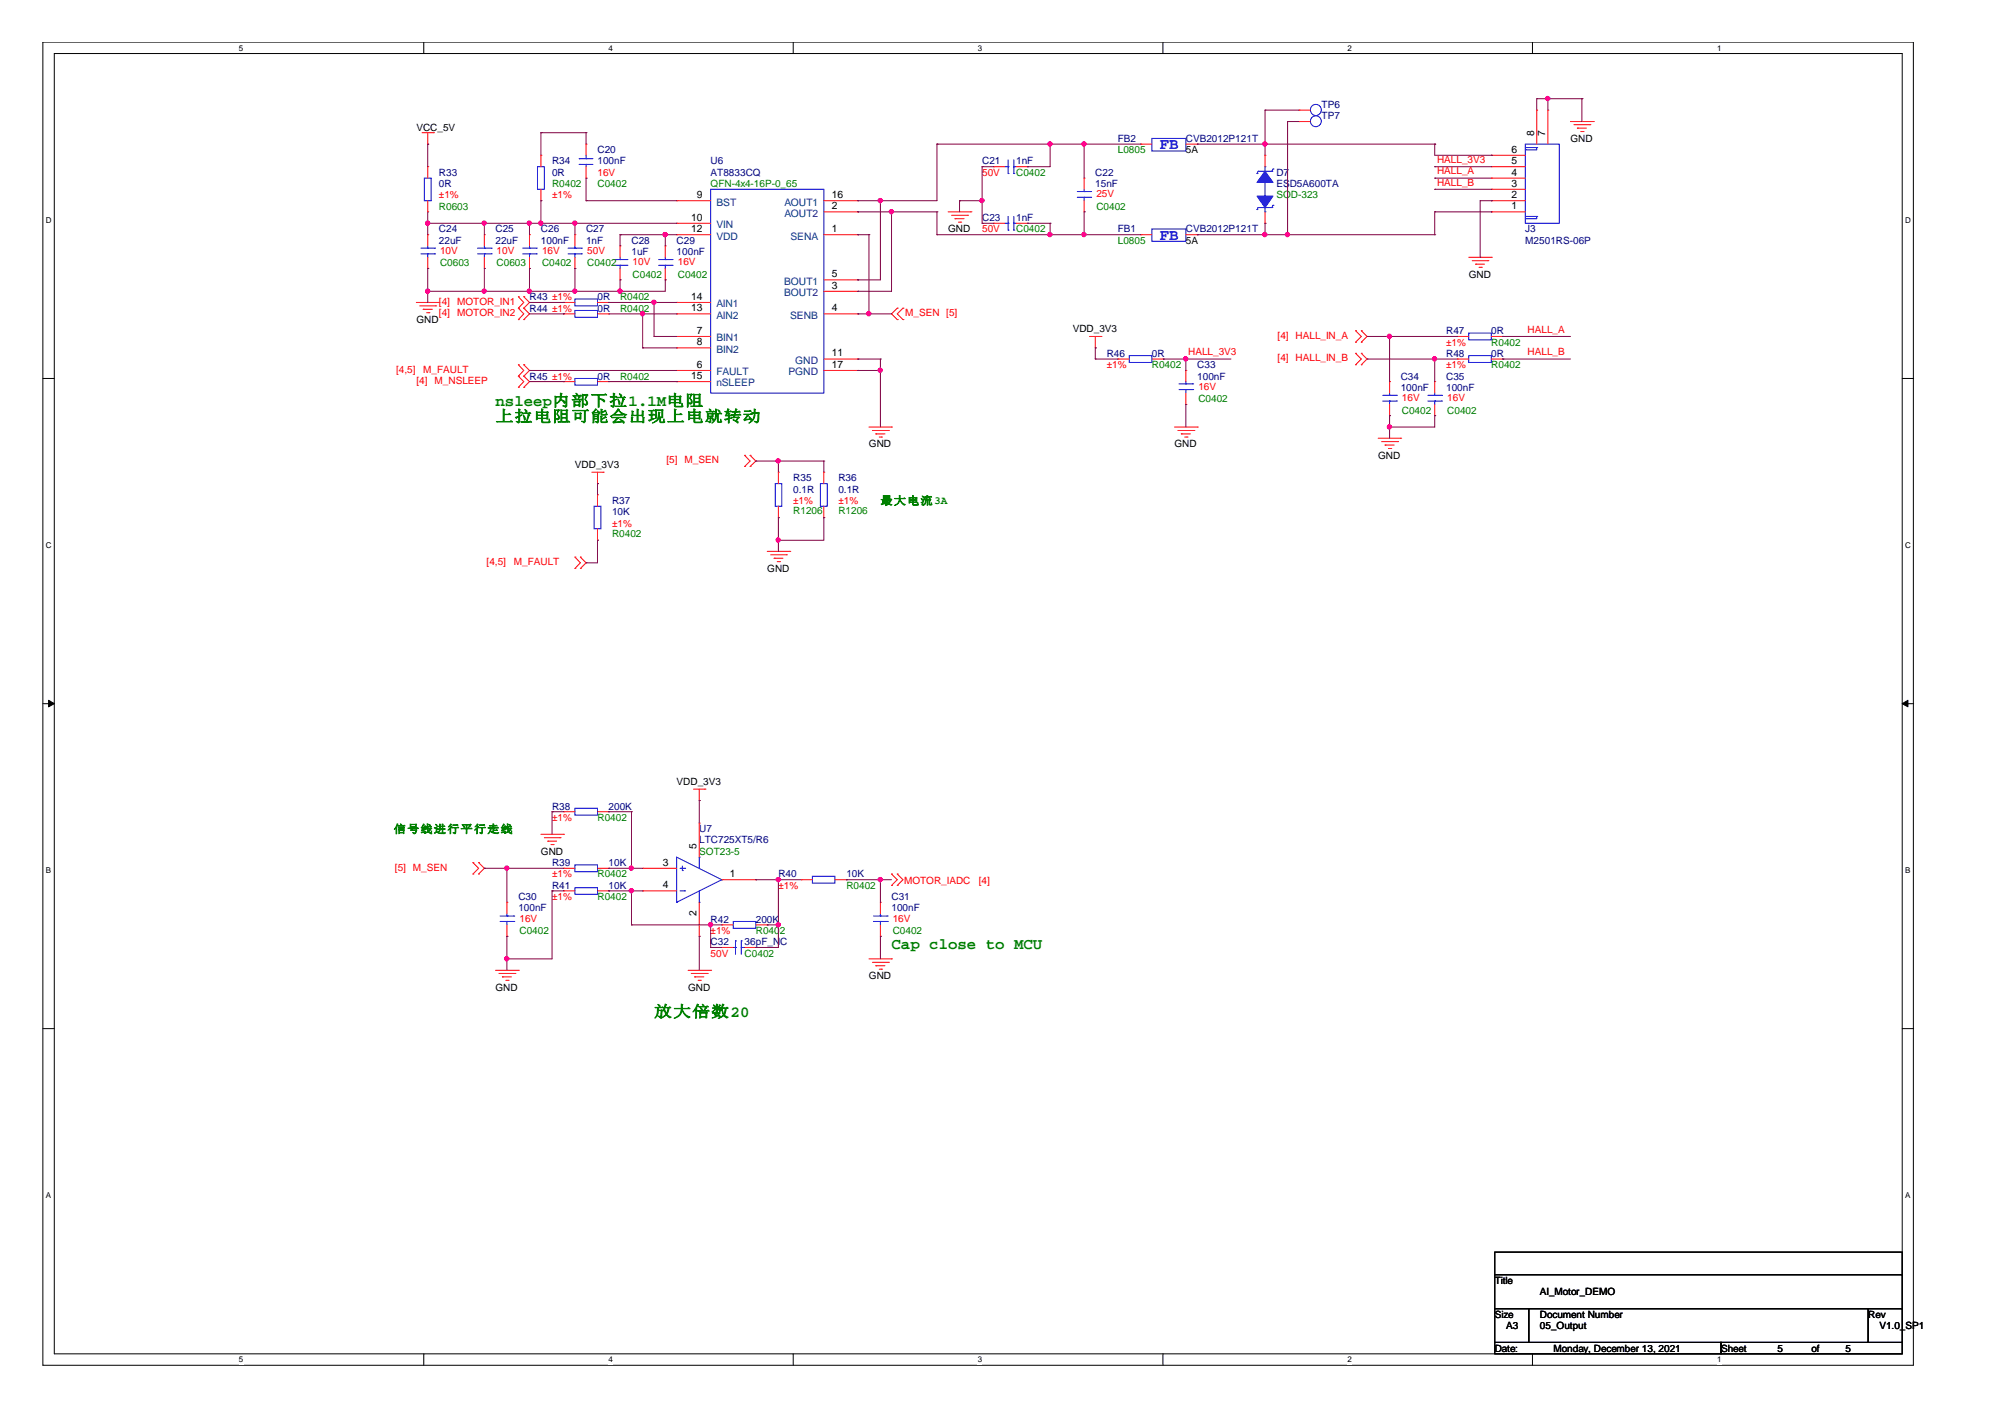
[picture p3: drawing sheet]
<svg xmlns="http://www.w3.org/2000/svg" width="297mm" height="210mm" viewBox="0 0 297 210" stroke-linecap="round" stroke-linejoin="round" font-family="sans-serif">
<path d="M6.3 6.2h277.2v196h-277.2zM8 7.9h273.8v192.6h-273.8z" fill="none" stroke="#000" stroke-width=".15"/>
<g fill="#fff">
<path d="M35.4 6.4h.6v1.4h-.6z"/>
<path d="M35.4 200.7h.6v1.4h-.6z"/>
</g>
<path d="M62.8 6.2v1.7M62.8 200.5v1.7" fill="none" stroke="#000" stroke-width=".15"/>
<g fill="#fff">
<path d="M90.1 6.4h.7v1.4h-.7z"/>
<path d="M90.1 200.7h.7v1.4h-.7z"/>
</g>
<path d="M117.5 6.2v1.7M117.5 200.5v1.7" fill="none" stroke="#000" stroke-width=".15"/>
<g fill="#fff">
<path d="M144.9 6.4h.6v1.4h-.6z"/>
<path d="M144.9 200.7h.6v1.4h-.6z"/>
</g>
<path d="M172.3 6.2v1.7M172.3 200.5v1.7" fill="none" stroke="#000" stroke-width=".15"/>
<g fill="#fff">
<path d="M199.6 6.4h.7v1.4h-.7z"/>
<path d="M199.6 200.7h.7v1.4h-.7z"/>
</g>
<path d="M227 6.2v1.7M227 200.5v1.7" fill="none" stroke="#000" stroke-width=".15"/>
<g fill="#fff">
<path d="M254.4 6.4h.6v1.4h-.6z"/>
<path d="M254.4 200.7h.6v1.4h-.6z"/>
<path d="M6.8 32h.8v1.3h-.8z"/>
<path d="M282.2 32h.9v1.3h-.9z"/>
<path d="M6.8 80.1h.8v1.4h-.8z"/>
<path d="M282.2 80.1h.9v1.4h-.9z"/>
</g>
<path d="M6.3 56.1h1.7M281.8 56.1h1.7" fill="none" stroke="#000" stroke-width=".15"/>
<g fill="#fff">
<path d="M6.8 128.3h.7v1.3h-.7z"/>
<path d="M282.2 128.3h.8v1.3h-.8z"/>
</g>
<path d="M6.3 104.2h1.7M281.8 104.2h1.7" fill="none" stroke="#000" stroke-width=".15"/>
<path d="M7.2 103.7l.8 .5-.8 .5zM281.8 104.2l.9-.5v1z" fill="#000" stroke="#000" stroke-width=".15"/>
<g fill="#fff">
<path d="M6.8 176.4h.7v1.4h-.7z"/>
<path d="M282.2 176.4h.8v1.4h-.8z"/>
</g>
<path d="M6.3 152.4h1.7M281.8 152.4h1.7M221.4 185.5h60.4v3.3h-60.4zM221.4 188.8h60.4v5.1h-60.4zM221.4 193.9h5.1v5h-5.1zM221.4 198.9h33.6v1.6h-33.6zM226.5 193.9h50.3v5h-50.3zM255 198.9h26.8v1.6h-26.8zM276.8 193.9h5v5h-5z" fill="none" stroke="#000" stroke-width=".15"/>
<g fill="none" stroke="#f00" stroke-width=".15">
<path d="M62.5 19.7h1.7M63.4 19.7v1.7M64.2 19.7h.1M192.4 16.3h.1M192.4 18h.1M192.4 18h1.7M192.4 16.3h1.7M227.7 16.3h.1M227.7 16.3v5.1M229.3 16.3h.1M229.3 16.3v5.1M232.7 18h3.4"/>
<path d="M233.2 18.5h2.3M233.7 19h.1M233.7 19h1.3M234.2 19.5h.3M234.5 19.5h.1M235.5 18.5h.1M236.1 18h.1M63.4 21.4h.1M63.4 34.8h.1M63.4 39.8h.1M63.4 31.4h.1M63.4 24.7h.1"/>
<path d="M63.4 24.7v1.7M63.4 29.7v1.7M63.4 34.8v1.6M63.4 38.1v1.7M71.8 34.8h.1M71.8 39.8h.1M71.8 34.8v1.6M71.8 38.1v1.7M78.4 34.8h.1M78.4 39.8h.1M78.4 34.8v1.6M78.4 38.1v1.7"/>
<path d="M80.1 23h.1M80.1 29.7h.1M80.1 23v1.7M80.1 28v1.7M85.2 34.8h.1M85.2 39.8h.1M85.2 34.8v1.6M85.2 38.1v1.7M86.8 26.4h.1M86.8 21.4h.1M86.8 21.4v1.6M86.8 24.7v1.7"/>
<path d="M91.9 36.4h.1M91.9 36.4v1.7M91.9 39.8v1.7M98.6 36.4h.1M98.6 36.4v1.7M98.6 39.8v1.7M100.2 29.7h.1M100.2 33.1h.1M100.2 34.8h.1M100.2 34.8h5.1M100.2 29.7h5.1M100.2 33.1h5.1"/>
<path d="M122 31.4h5.1M122 34.8h5.1M122 29.7h5.1M127.1 34.8h.1M127.1 31.4h.1M127.1 29.7h.1M140.5 31.4h3.3M141 31.9h2.3M141.5 32.4h.1M141.5 32.4h1.3M142 32.9h.3M142.3 32.9h.1"/>
<path d="M143.3 31.9h.1M143.8 31.4h.1M147.2 33.1h.1M147.2 24.7h.1M147.2 33.1h1.6M147.2 24.7h1.6M150.5 33.1h1.7M150.5 24.7h1.7M152.2 33.1h.1M152.2 24.7h.1M160.6 26.4h.1M160.6 31.4h.1"/>
<path d="M160.6 26.4v1.6M160.6 29.7v1.7M169 21.4h.1M169 34.8h.1M169 34.8h1.6M169 21.4h1.6M175.7 34.8h1.7M175.7 21.4h1.7M177.4 21.4h.1M177.4 34.8h.1M187.4 23h.1M187.4 33.1h.1"/>
<path d="M187.4 23v1.7M187.4 31.4v1.7M217.6 38.1h3.3M218.1 38.6h2.3M218.6 39.1h.1M218.6 39.1h1.3M219.1 39.6h.4M219.5 39.6h.1M220.4 38.6h.1M220.9 38.1h.1M220.9 31.4h.1M220.9 29.7h.1"/>
<path d="M220.9 28h.1M220.9 26.4h.1M220.9 24.7h.1M220.9 23h.1M220.9 31.4h5.1M220.9 29.7h5.1M220.9 28h5.1M220.9 26.4h5.1M220.9 24.7h5.1M220.9 23h5.1M61.7 44.8h3.3M62.2 45.3h2.4"/>
<path d="M62.7 45.8h.1M62.7 45.8h1.4M63.2 46.3h.3M63.5 46.3h.1M64.6 45.3h.1M65 44.8h.1M76.8 44h.1M76.8 45.6h.1M76.8 47.3h.1M76.8 54h.1M76.8 55.7h.1M76.8 57.4h.1"/>
<path d="M76.8 44l.8 .8-.8 .8M76.8 45.6l.8 .9-.8 .8M76.8 54l.8 .9-.8 .8M76.8 55.7l.8 .8-.8 .9M77.6 45.6h.1M77.6 44h.1M77.6 47.3h.1M77.6 55.7h.1M77.6 54h.1M77.6 57.4h.1M77.6 44l.8 .8-.8 .8M77.6 45.6l.8 .9-.8 .8"/>
<path d="M77.6 54l.8 .9-.8 .8M77.6 55.7l.8 .8-.8 .9M83.5 56.5h.1M83.5 46.5h.1M83.5 44.8h.1M83.5 44.8h1.7M83.5 56.5h1.7M83.5 46.5h1.7M88.5 44.8h1.7M88.5 56.5h1.7M88.5 46.5h1.7M90.2 56.5h.1"/>
<path d="M90.2 46.5h.1M90.2 44.8h.1M91.9 41.5h.1M98.6 41.5h.1M100.2 54.9h.1M100.2 49.8h.1M100.2 51.5h.1M100.2 46.5h.1M100.2 44.8h.1M100.2 56.5h.1M100.2 44.8h5.1M100.2 49.8h5.1"/>
<path d="M100.2 56.5h5.1M100.2 46.5h5.1M100.2 54.9h5.1M100.2 51.5h5.1M122 43.2h5.1M122 46.5h5.1M122 41.5h5.1M122 54.9h5.1M122 53.2h5.1M127.1 43.2h.1M127.1 46.5h.1M127.1 41.5h.1"/>
<path d="M127.1 53.2h.1M127.1 54.9h.1M132.9 47.3h.1M132.9 45.6h.1M132.9 45.6l-.8 .9 .8 .8M133.8 45.6h.1M133.8 47.3h.1M133.8 45.6l-.9 .9 .9 .8M161.4 49.8h1.7M162.3 51.5h.1M162.3 49.8v1.7M163.1 49.8h.1"/>
<path d="M165.6 53.2h.1M165.6 53.2h1.7M170.6 53.2h1.7M172.3 53.2h.1M175.7 54.9h.1M175.7 59.9h.1M175.7 54.9v1.6M175.7 58.2v1.7M200.8 49h.1M200.8 50.7h.1M200.8 52.3h.1M200.8 54h.1"/>
<path d="M200.8 49l.9 .8-.9 .9M200.8 52.3l.9 .9-.9 .8M201.7 50.7h.1M201.7 49h.1M201.7 54h.1M201.7 52.3h.1M201.7 49l.8 .8-.8 .9M201.7 52.3l.8 .9-.8 .8M205.9 56.5h.1M205.9 56.5v1.7M205.9 59.9v1.7M212.6 56.5h.1"/>
<path d="M212.6 56.5v1.7M212.6 59.9v1.7M215.9 49.8h.1M215.9 53.2h.1M215.9 49.8h1.7M215.9 53.2h1.7M220.9 49.8h1.7M220.9 53.2h1.7M222.6 49.8h.1M222.6 53.2h.1M87.7 69.9h1.7M88.5 71.6h.1"/>
<path d="M88.5 73.3h.1M88.5 69.9v1.7M88.5 73.3v1.7M88.5 78.3v1.7M89.4 69.9h.1M110.3 67.5h.1M110.3 69.1h.1M110.3 67.5l.8 .8-.8 .8M111.1 69.1h.1M111.1 67.5h.1M111.1 67.5l.9 .8-.9 .8M115.3 76.7h.1"/>
<path d="M115.3 69.9h.1M115.3 69.9v1.7M115.3 75v1.7M122 76.7h.1M122 69.9h.1M122 69.9v1.7M122 75v1.7M128.7 63.3h3.4M129.2 63.8h2.4M129.8 64.3h.1M129.8 64.3h1.3M130.3 64.7h.3"/>
<path d="M130.6 64.7h.1M131.6 63.8h.1M132.1 63.3h.1M174 63.3h3.4M174.5 63.8h2.4M175 64.3h.1M175 64.3h1.4M175.5 64.7h.4M175.9 64.7h.1M176.9 63.8h.1M177.4 63.3h.1M204.2 64.9h3.3"/>
<path d="M204.7 65.4h2.4M205.2 65.9h.1M205.2 65.9h1.3M205.7 66.4h.3M205.9 61.6h.1M206 66.4h.1M207.1 65.4h.1M207.5 64.9h.1M212.6 61.6h.1M85.2 82.5h.1M85.2 84.2h.1M85.2 82.5l.8 .9-.8 .8"/>
<path d="M86 84.2h.1M86 82.5h.1M86 82.5l.8 .9-.8 .8M88.5 80h.1M113.7 81.7h3.3M114.2 82.2h2.3M114.7 82.7h.1M114.7 82.7h1.3M115.1 83.2h.4M115.5 83.2h.1M116.5 82.2h.1M117 81.7h.1"/>
<path d="M102.7 116.9h1.7M103.6 118.6h.1M103.6 116.9v1.7M104.4 116.9h.1M70.1 127.8h.1M70.1 129.5h.1M70.1 127.8l.8 .8-.8 .9M70.9 129.5h.1M70.9 127.8h.1M70.9 127.8l.9 .8-.9 .9M75.1 133.7h.1M75.1 138.7h.1"/>
<path d="M75.1 133.7v1.7M75.1 137v1.7M80.1 123.6h3.4M80.6 124.1h2.4M81.2 124.6h.1M81.2 124.6h1.3M81.6 125.1h.4M82 125.1h.1M83 124.1h.1M83.5 123.6h.1M83.5 128.6h.1M83.5 132h.1"/>
<path d="M83.5 120.2h.1M83.5 132h1.7M83.5 128.6h1.7M83.5 120.2h1.7M88.5 132h1.7M88.5 128.6h1.7M88.5 120.2h1.7M90.2 128.6h.1M90.2 132h.1M90.2 120.2h.1M95.2 132h.1M95.2 128.6h.1"/>
<path d="M95.2 132h5M95.2 128.6h5M103.6 138.7h.1M103.6 121.9h.1M103.6 121.9v5.1M103.6 133.7v5M106.9 137h.1M106.9 130.3h5.1M106.9 137h1.7M112 130.3h.1M112 137h1.7M113.7 137h.1"/>
<path d="M118.7 130.3h.1M118.7 130.3h1.7M123.7 130.3h1.7M125.4 130.3h.1M130.4 133.7h.1M130.4 138.7h.1M130.4 133.7v1.7M130.4 137v1.7M132.1 129.5h.1M132.1 131.2h.1M132.1 129.5l.8 .8-.8 .9M132.9 129.5h.1"/>
<path d="M132.9 131.2h.1M132.9 129.5l.9 .8-.9 .9M73.4 143.7h3.4M73.9 144.2h2.4M74.4 144.7h.1M74.4 144.7h1.4M74.9 145.2h.4M75.3 145.2h.1M76.3 144.2h.1M76.8 143.7h.1M101.9 143.7h3.4M102.4 144.2h2.4"/>
<path d="M102.9 144.7h.1M102.9 144.7h1.4M103.4 145.2h.4M103.8 145.2h.1M104.8 144.2h.1M105.3 143.7h.1M106.9 140.3h.1M106.9 140.3h1.7M110.3 140.3h1.7M112 140.3h.1M128.7 142h3.4M129.2 142.6h2.4"/>
<path d="M129.8 143.1h.1M129.8 143.1h1.3M130.3 143.6h.3M130.6 143.6h.1M131.6 142.6h.1M132.1 142h.1"/>
</g>
<g fill="none" stroke="#00f" stroke-width=".15">
<path d="M62.4 37.6h2M62.4 36.8h2M62.9 26.4h1v3.3h-1zM63.4 36.8h.1M63.4 37.6h.1M63.4 36.4v.4M63.4 37.6v.5M64.4 37.6h.1M64.4 36.8h.1M70.7 37.6h2.1M70.7 36.8h2.1M71.8 36.8h.1"/>
<path d="M71.8 37.6h.1M71.8 36.4v.4M71.8 37.6v.5M72.8 37.6h.1M72.8 36.8h.1M77.4 37.6h2.1M77.4 36.8h2.1M78.4 36.8h.1M78.4 37.6h.1M78.4 36.4v.4M78.4 37.6v.5M79.5 37.6h.1"/>
<path d="M79.5 36.8h.1M79.6 24.7h1v3.3h-1zM84.2 37.6h1.9M84.2 36.8h1.9M85.2 36.8h.1M85.2 37.6h.1M85.2 36.4v.4M85.2 37.6v.5M85.8 23.5h.1M85.8 24.4h.1M85.8 23.5h2M85.8 24.4h2"/>
<path d="M86.1 37.6h.1M86.1 36.8h.1M86.8 24.4h.1M86.8 23.5h.1M86.8 23v.5M86.8 24.4v.3M90.8 39.3h2.1M90.8 38.5h2.1M91.9 38.5h.1M91.9 39.3h.1M91.9 38.1v.4M91.9 39.3v.5"/>
<path d="M92.9 39.3h.1M92.9 38.5h.1M97.6 39.3h2M97.6 38.5h2M98.6 38.5h.1M98.6 39.3h.1M98.6 38.1v.4M98.6 39.3v.5M99.6 39.3h.1M99.6 38.5h.1M105.3 28h16.7v30.2h-16.7zM148.8 33.1h.6"/>
<path d="M148.8 24.7h.6M149.4 34.1h.1M149.4 33.1h.1M149.4 25.7h.1M149.4 24.7h.1M149.4 23.7v2M149.4 32.1v2M150.2 33.1h.1M150.2 34.1h.1M150.2 24.7h.1M150.2 25.7h.1M150.2 33.1h.3"/>
<path d="M150.2 23.7v2M150.2 32.1v2M150.2 24.7h.3M159.6 29.2h2M159.6 28.4h2M160.6 28.4h.1M160.6 29.2h.1M160.6 28v.4M160.6 29.2v.5M161.6 29.2h.1M161.6 28.4h.1M170.6 20.5h5.1v1.9h-5.1z"/>
<path d="M170.6 33.9h5.1v1.8h-5.1zM186.2 25.7h.1M186.2 31h.1M186.4 25.4h.1M186.4 30.7h.1M186.4 25.4h2M186.4 25.4l-.2 .3M186.4 30.7h2M186.4 30.7l-.2 .3M187.4 24.7h.1M187.4 29.1h.1M187.4 31.4h.1"/>
<path d="M187.4 24.7v.7M187.4 27v2.1M187.4 30.7v.7M188.4 25.4h.1M188.4 30.7h.1M188.6 25h.1M188.6 30.4h.1M188.6 25l-.2 .4M188.6 30.4l-.2 .3M226 21.4h5v11.7h-5zM226 32.1h.1M226 32.4h.1"/>
<path d="M226 21.9h.1M226 22.2h.1M226 32.1h1.7M226 21.9h1.7M227.7 32.1h.1M227.7 21.9h.1M227.7 32.1v.3h-1.7M227.7 21.9v.3h-1.7M85.2 56.1h3.3v.9h-3.3zM85.2 46h3.3v1h-3.3zM85.2 44.3h3.3v1h-3.3zM167.3 52.7h3.3v1h-3.3z"/>
<path d="M174.7 57.7h2M174.7 56.9h2M175.7 56.9h.1M175.7 57.7h.1M175.7 56.5v.4M175.7 57.7v.5M176.7 57.7h.1M176.7 56.9h.1M204.9 59.4h2M204.9 58.6h2M205.9 58.6h.1M205.9 59.4h.1"/>
<path d="M205.9 58.2v.4M205.9 59.4v.5M206.9 59.4h.1M206.9 58.6h.1M211.5 59.4h2.1M211.5 58.6h2.1M212.6 58.6h.1M212.6 59.4h.1M212.6 58.2v.4M212.6 59.4v.5M213.6 59.4h.1M213.6 58.6h.1"/>
<path d="M217.6 49.3h3.3v1h-3.3zM217.6 52.7h3.3v1h-3.3zM88 75h1v3.3h-1zM114.9 71.6h.9v3.4h-.9zM121.5 71.6h1.1v3.4h-1.1zM85.2 119.7h3.3v1h-3.3zM74.1 136.5h2M74.1 135.7h2M75.1 135.7h.1M75.1 136.5h.1M75.1 135.4v.3M75.1 136.5v.5"/>
<path d="M76.1 136.5h.1M76.1 135.7h.1M85.2 128.1h3.3v1h-3.3zM85.2 131.5h3.3v1h-3.3zM100.2 133.7h.1M100.8 128.6h.6M100.8 132h.6M101.1 129h.1M101.1 128.3v.7M101.4 128.6h.1M101.4 132h.1M103.6 133.7h.1"/>
<path d="M103.6 127h.1M103.6 127v1.6M103.6 132v1.7M106.9 130.3h.1M106.9 130.3l-6.7-3.3v6.7M106.9 130.3l-6.7 3.4M108.6 136.5h3.4v1h-3.4zM109 139.4h.1M109 139.4v2M109.8 139.4h.1M109.8 139.4v2M120.4 129.8h3.3v1h-3.3z"/>
<path d="M129.4 136.5h2M129.4 135.7h2M130.4 135.7h.1M130.4 136.5h.1M130.4 135.4v.3M130.4 136.5v.5M131.4 136.5h.1M131.4 135.7h.1M108.6 140.3h.4M109 140.3h.1M109.8 140.3h.1M109.8 140.3h.5"/>
<circle cx="194.9" cy="16.3" r=".82"/>
<circle cx="194.9" cy="18" r=".81"/>
</g>
<g fill="#00f" stroke="#00f" stroke-width=".15">
<path d="M187.4 25.4l1.2 1.6h-2.4z" fill-rule="evenodd"/>
<path d="M186.2 29.1h2.4l-1.2 1.6z" fill-rule="evenodd"/>
</g>
<g fill="none" stroke="#800040" stroke-width=".15">
<path d="M80.1 19.7h.1M80.1 19.7v3.3M80.1 19.7h6.7M86.8 19.7h.1M86.8 19.7v1.7M187.4 16.3h.1M187.4 16.3v6.7M187.4 16.3h5M190.8 18h.1M190.8 18h1.6M190.8 18v16.8M227.7 14.6h.1"/>
<path d="M227.7 14.6v1.7M227.7 14.6h6.7M229.3 14.6h.1M229.3 14.6v1.7M234.4 14.6h.1M234.4 14.6v3.4M63.4 33.1h.1M63.4 39.8h.1M63.4 21.4h.1M63.4 33.1h36.8M63.4 21.4v3.3M63.4 31.4v3.4"/>
<path d="M63.4 39.8v5M71.8 39.8h.1M71.8 33.1h.1M71.8 33.1v1.7M71.8 39.8v3.4M78.4 39.8h.1M78.4 33.1h.1M78.4 33.1v1.7M78.4 39.8v3.4M80.1 33.1h.1M80.1 29.7h.1M80.1 29.7v3.4"/>
<path d="M85.2 39.8h.1M85.2 33.1h.1M85.2 33.1v1.7M85.2 39.8v3.4M86.8 26.4h.1M86.8 29.7h.1M86.8 26.4v3.3M86.8 29.7h13.4M91.9 34.8h.1M91.9 34.8h8.3M91.9 34.8v1.6M98.6 34.8h.1"/>
<path d="M98.6 34.8v1.6M127.1 29.7h.1M127.1 31.4h.1M127.1 34.8h.1M127.1 34.8h1.6M127.1 31.4h11.7M128.7 34.8h.1M128.7 34.8v11.7M130.4 29.7h.1M130.4 29.7v11.8h-3.3M132.1 31.4h.1M132.1 31.4v11.8h-5"/>
<path d="M138.8 21.4h.1M138.8 34.8h.1M138.8 31.4h.1M138.8 34.8h30.2M138.8 21.4v8.3h-11.7M138.8 21.4h30.2M138.8 31.4v3.4M142.2 29.7h.1M142.2 29.7h3.3M142.2 29.7v1.7M145.5 24.7h.1M145.5 33.1h.1"/>
<path d="M145.5 29.7h.1M145.5 33.1h1.7M145.5 24.7h1.7M145.5 24.7v8.4M152.2 33.1h.1M152.2 24.7h.1M152.2 33.1h3.4M155.6 33.1h.1M155.6 34.8h.1M155.6 21.4h.1M155.6 21.4v3.3h-3.4M155.6 33.1v1.7"/>
<path d="M160.6 21.4h.1M160.6 34.8h.1M160.6 31.4h.1M160.6 21.4v5M160.6 31.4v3.4M177.4 21.4h.1M177.4 34.8h.1M177.4 34.8h35.2M177.4 21.4h35.2M187.4 33.1h.1M187.4 21.4h.1M187.4 33.1v1.7"/>
<path d="M190.8 34.8h.1M212.6 21.4h.1M212.6 31.4h.1M212.6 34.8h.1M212.6 24.7h.1M212.6 26.4h.1M212.6 28h.1M212.6 31.4h8.3M212.6 24.7h8.3M212.6 21.4v1.6h8.3M212.6 31.4v3.4M212.6 26.4h8.3"/>
<path d="M212.6 28h8.3M219.3 38.1h.1M220.9 31.4h.1M220.9 23h.1M220.9 29.7h.1M220.9 29.7h-1.6v8.4M63.4 43.2h.1M71.8 43.2h.1M78.4 43.2h.1M78.4 54.9h.1M78.4 54.9h21.8M78.4 44.8h5.1"/>
<path d="M78.4 46.5h5.1M78.4 56.5h5.1M83.5 44.8h.1M83.5 46.5h.1M83.5 56.5h.1M85.2 43.2h.1M90.2 44.8h10M90.2 46.5h10M90.2 56.5h10M91.9 41.5h.1M91.9 43.2h.1M91.9 41.5v1.7"/>
<path d="M95.2 51.5h.1M95.2 46.5h.1M95.2 51.5h5M95.2 46.5v5M96.9 49.8h.1M96.9 44.8h.1M96.9 49.8h3.3M96.9 44.8v5M98.6 41.5h.1M98.6 41.5v1.7h-35.2M100.2 56.5h.1M127.1 53.2h.1"/>
<path d="M127.1 54.9h.1M127.1 41.5h.1M127.1 43.2h.1M127.1 46.5h.1M127.1 53.2h3.3M127.1 54.9h3.3M127.1 46.5h5M128.7 46.5h.1M130.4 53.2h.1M130.4 54.9h.1M130.4 53.2v10.1M162.3 51.5h.1"/>
<path d="M162.3 53.2h.1M162.3 53.2h3.3M162.3 51.5v1.7M172.3 53.2h.1M172.3 53.2h10.1M175.7 59.9h.1M175.7 53.2h.1M175.7 53.2v1.7M175.7 59.9v3.4M202.5 49.8h.1M202.5 53.2h.1M202.5 53.2h13.4"/>
<path d="M202.5 49.8h13.4M205.9 49.8h.1M205.9 49.8v6.7M212.6 53.2h.1M212.6 53.2v3.3M222.6 49.8h.1M222.6 53.2h.1M222.6 53.2h10.1M222.6 49.8h10.1M88.5 71.6h.1M88.5 71.6v1.7M112 68.3h.1"/>
<path d="M112 68.3h10M115.3 76.7h.1M115.3 68.3h.1M115.3 68.3v1.6M115.3 76.7v5M122 76.7h.1M122 68.3h.1M122 68.3v1.6M122 76.7v3.3h-6.7M205.9 61.6h.1M205.9 63.3h.1M205.9 61.6v3.3"/>
<path d="M212.6 61.6h.1M212.6 61.6v1.7h-6.7M86.8 83.4h.1M88.5 80h.1M88.5 80v3.4h-1.7M115.3 80h.1M103.6 118.6h.1M103.6 118.6v3.3M71.8 128.6h.1M71.8 128.6h11.7M75.1 128.6h.1M75.1 138.7h.1"/>
<path d="M75.1 128.6v5.1M75.1 138.7v5M81.8 132h.1M81.8 120.2h.1M81.8 132h1.7M81.8 120.2v3.4M81.8 132v10h-6.7M81.8 120.2h1.7M90.2 128.6h.1M90.2 132h.1M90.2 120.2h.1M90.2 128.6h5"/>
<path d="M90.2 132h5M90.2 120.2h3.4M93.6 137h.1M93.6 132h.1M93.6 120.2h.1M93.6 128.6h.1M93.6 137h13.3M93.6 120.2v8.4M93.6 132v5M103.6 138.7h.1M103.6 138.7v5M105.3 137h.1"/>
<path d="M105.3 137v3.3M112 130.3h.1M112 130.3h6.7M113.7 137h.1M113.7 137h1.6M115.3 130.3h.1M115.3 137h.1M115.3 130.3v10h-3.3M125.4 130.3h.1M125.4 130.3h6.7M130.4 130.3h.1M130.4 138.7h.1"/>
<path d="M130.4 130.3v3.4M130.4 138.7v3.3M75.1 142h.1M105.3 140.3h.1M105.3 140.3h1.6M112 140.3h.1"/>
</g>
<g fill="#f0f" stroke="#f0f" stroke-width=".15">
<circle cx="130.4" cy="54.9" r=".32"/>
<circle cx="85.2" cy="43.1" r=".32"/>
<circle cx="85.2" cy="33" r=".32"/>
<circle cx="63.3" cy="43.1" r=".32"/>
<circle cx="78.4" cy="43.1" r=".32"/>
<circle cx="71.7" cy="43.1" r=".32"/>
<circle cx="78.4" cy="33" r=".32"/>
<circle cx="71.7" cy="33" r=".32"/>
<circle cx="80.1" cy="33" r=".32"/>
<circle cx="155.6" cy="21.3" r=".32"/>
<circle cx="160.6" cy="21.3" r=".32"/>
<circle cx="160.6" cy="34.7" r=".32"/>
<circle cx="155.6" cy="34.7" r=".32"/>
<circle cx="145.5" cy="29.7" r=".32"/>
<circle cx="187.4" cy="21.3" r=".32"/>
<circle cx="187.4" cy="34.7" r=".32"/>
<circle cx="91.8" cy="43.1" r=".32"/>
<circle cx="98.5" cy="34.7" r=".32"/>
<circle cx="115.3" cy="68.3" r=".32"/>
<circle cx="130.4" cy="29.7" r=".32"/>
<circle cx="132.1" cy="31.4" r=".32"/>
<circle cx="115.3" cy="80" r=".32"/>
<circle cx="128.7" cy="46.5" r=".32"/>
<circle cx="105.3" cy="137" r=".32"/>
<circle cx="93.5" cy="131.9" r=".32"/>
<circle cx="115.3" cy="130.3" r=".32"/>
<circle cx="93.5" cy="128.6" r=".32"/>
<circle cx="130.4" cy="130.3" r=".32"/>
<circle cx="75.1" cy="128.6" r=".32"/>
<circle cx="75.1" cy="142" r=".32"/>
<circle cx="115.3" cy="137" r=".32"/>
<circle cx="63.3" cy="33" r=".32"/>
<circle cx="96.9" cy="44.8" r=".32"/>
<circle cx="95.2" cy="46.5" r=".32"/>
<circle cx="190.7" cy="34.7" r=".32"/>
<circle cx="229.3" cy="14.6" r=".32"/>
<circle cx="175.7" cy="53.2" r=".32"/>
<circle cx="205.8" cy="63.2" r=".32"/>
<circle cx="212.5" cy="53.2" r=".32"/>
<circle cx="205.8" cy="49.8" r=".32"/>
</g>
<g font-size="2.3" fill="#00f">
<text x="171.8" y="22.1">FB</text>
<text x="171.8" y="35.5">FB</text>
</g>
<g font-size="2.3" fill="#008000">
<text x="73.4" y="60.1">nsleep内部下拉1.1M电阻</text>
<text x="73.4" y="62.5">上拉电阻可能会出现上电就转动</text>
<text x="132.1" y="140.6">Cap close to MCU</text>
<text x="96.9" y="150.6">放大倍数20</text>
</g>
<g font-size="1.7" fill="#008000">
<text x="130.4" y="74.7">最大电流3A</text>
<text x="58.3" y="123.4">信号线进行平行走线</text>
</g>
<g font-size="1.5" fill="#000080">
<text x="195.8" y="16">TP6</text>
<text x="195.8" y="17.7">TP7</text>
<text x="88.5" y="22.7">C20</text>
<text x="165.6" y="21">FB2</text>
<text x="175.7" y="21">CVB2012P121T</text>
<text x="65" y="26">R33</text>
<text x="65" y="27.7">0R</text>
<text x="81.8" y="24.4">R34</text>
<text x="81.8" y="26">0R</text>
<text x="88.5" y="24.4">100nF</text>
<text x="105.3" y="24.4">U6</text>
<text x="105.3" y="26">AT8833CQ</text>
<text x="145.5" y="24.4">C21</text>
<text x="150.5" y="24.4">1nF</text>
<text x="162.3" y="26">C22</text>
<text x="162.3" y="27.7">15nF</text>
<text x="189.1" y="26">D7</text>
<text x="189.1" y="27.7">ESD5A600TA</text>
<text x="65" y="34.4">C24</text>
<text x="73.4" y="34.4">C25</text>
<text x="80.1" y="34.4">C26</text>
<text x="86.8" y="34.4">C27</text>
<text x="145.5" y="32.7">C23</text>
<text x="150.5" y="32.7">1nF</text>
<text x="165.6" y="34.4">FB1</text>
<text x="175.7" y="34.4">CVB2012P121T</text>
<text x="226" y="34.4">J3</text>
<text x="65" y="36.1">22uF</text>
<text x="73.4" y="36.1">22uF</text>
<text x="80.1" y="36.1">100nF</text>
<text x="86.8" y="36.1">1nF</text>
<text x="93.6" y="36.1">C28</text>
<text x="93.6" y="37.8">1uF</text>
<text x="100.2" y="36.1">C29</text>
<text x="100.2" y="37.8">100nF</text>
<text x="226" y="36.1">M2501RS-06P</text>
<text x="78.4" y="46.2">R44 ±1%</text>
<text x="78.4" y="44.5">R43 ±1%</text>
<text x="88.5" y="46.2">0R</text>
<text x="88.5" y="44.5">0R</text>
<text x="164" y="52.9">R46</text>
<text x="170.6" y="52.9">0R</text>
<text x="214.2" y="49.5">R47</text>
<text x="214.2" y="52.9">R48</text>
<text x="220.9" y="49.5">0R</text>
<text x="220.9" y="52.9">0R</text>
<text x="78.4" y="56.2">R45 ±1%</text>
<text x="88.5" y="56.2">0R</text>
<text x="177.4" y="54.5">C33</text>
<text x="177.4" y="56.2">100nF</text>
<text x="207.5" y="56.2">C34</text>
<text x="207.5" y="57.9">100nF</text>
<text x="214.2" y="56.2">C35</text>
<text x="214.2" y="57.9">100nF</text>
<text x="117.5" y="71.3">R35</text>
<text x="124.2" y="71.3">R36</text>
<text x="90.7" y="74.6">R37</text>
<text x="90.7" y="76.3">10K</text>
<text x="117.5" y="73">0.1R</text>
<text x="124.2" y="73">0.1R</text>
<text x="81.8" y="119.9">R38</text>
<text x="90.2" y="119.9">200K</text>
<text x="103.6" y="123.3">U7</text>
<text x="103.6" y="124.9">LTC725XT5/R6</text>
<text x="81.8" y="128.3">R39</text>
<text x="81.8" y="131.7">R41</text>
<text x="90.2" y="128.3">10K</text>
<text x="90.2" y="131.7">10K</text>
<text x="115.3" y="130">R40</text>
<text x="125.4" y="130">10K</text>
<text x="76.8" y="133.3">C30</text>
<text x="76.8" y="135">100nF</text>
<text x="105.3" y="136.7">R42</text>
<text x="112" y="136.7">200K</text>
<text x="132.1" y="133.3">C31</text>
<text x="132.1" y="135">100nF</text>
<text x="105.3" y="140.1">C32</text>
<text x="110.3" y="140.1">36pF_NC</text>
</g>
<g font-size="1.5">
<text x="61.7" y="19.4">VCC_5V</text>
<text x="175.7" y="22.7">5A</text>
<text x="223.9" y="22.6">6</text>
<text x="227.3" y="20.2" transform="rotate(-90 227.3 20.2)">8</text>
<text x="228.9" y="20.2" transform="rotate(-90 228.9 20.2)">7</text>
<text x="232.7" y="21">GND</text>
<text x="103.3" y="29.4">9</text>
<text x="123.2" y="29.4">16</text>
<text x="223.9" y="29.4">2</text>
<text x="223.9" y="27.7">3</text>
<text x="223.9" y="26">4</text>
<text x="223.9" y="24.3">5</text>
<text x="102.4" y="32.7">10</text>
<text x="102.4" y="34.4">12</text>
<text x="123.2" y="34.4">1</text>
<text x="123.2" y="31">2</text>
<text x="140.5" y="34.4">GND</text>
<text x="223.9" y="31">1</text>
<text x="123.2" y="41.1">5</text>
<text x="175.7" y="36.1">5A</text>
<text x="217.6" y="41.1">GND</text>
<text x="61.7" y="47.9">GND</text>
<text x="102.4" y="46.1">13</text>
<text x="102.4" y="44.4">14</text>
<text x="123.2" y="46.1">4</text>
<text x="123.2" y="42.8">3</text>
<text x="103.3" y="49.5">7</text>
<text x="103.3" y="51.2">8</text>
<text x="123.2" y="52.8">11</text>
<text x="158.9" y="49.2">VDD_3V3</text>
<text x="102.4" y="56.1">15</text>
<text x="103.3" y="54.5">6</text>
<text x="123.2" y="54.5">17</text>
<text x="85.2" y="69.3">VDD_3V3</text>
<text x="128.7" y="66.3">GND</text>
<text x="174" y="66.3">GND</text>
<text x="204.2" y="68">GND</text>
<text x="113.7" y="84.7">GND</text>
<text x="100.2" y="116.2">VDD_3V3</text>
<text x="103.2" y="125.8" transform="rotate(-90 103.2 125.8)">5</text>
<text x="80.1" y="126.6">GND</text>
<text x="98.2" y="131.6">4</text>
<text x="98.2" y="128.2">3</text>
<text x="108.1" y="129.9">1</text>
<text x="103.2" y="135.7" transform="rotate(-90 103.2 135.7)">2</text>
<text x="73.4" y="146.7">GND</text>
<text x="101.9" y="146.7">GND</text>
<text x="128.7" y="145.1">GND</text>
<text x="221.4" y="190.2">Title</text>
<text x="228.1" y="191.8">AI_Motor_DEMO</text>
<text x="221.4" y="195.2">Size</text>
<text x="223.1" y="196.9">A3</text>
<text x="228.1" y="196.9">05_Output</text>
<text x="228.1" y="195.2">Document Number</text>
<text x="276.8" y="195.2">Rev</text>
<text x="278.4" y="196.9">V1.0_SP1</text>
<text x="221.4" y="200.2">Date:</text>
<text x="230.2" y="200.2">Monday, December 13, 2021</text>
<text x="255" y="200.2">Sheet</text>
<text x="263.4" y="200.2">5</text>
<text x="268.4" y="200.2">of</text>
<text x="273.4" y="200.2">5</text>
</g>
<g font-size="1.5" fill="#008000">
<text x="165.6" y="22.7">L0805</text>
<text x="81.8" y="27.7">R0402</text>
<text x="88.5" y="27.7">C0402</text>
<text x="105.3" y="27.7">QFN-4x4-16P-0_65</text>
<text x="150.5" y="26">C0402</text>
<text x="189.1" y="29.4">SOD-323</text>
<text x="65" y="31.1">R0603</text>
<text x="150.5" y="34.4">C0402</text>
<text x="162.4" y="31.1">C0402</text>
<text x="65.2" y="39.5">C0603</text>
<text x="73.6" y="39.5">C0603</text>
<text x="80.3" y="39.5">C0402</text>
<text x="87" y="39.5">C0402</text>
<text x="93.7" y="41.1">C0402</text>
<text x="100.4" y="41.1">C0402</text>
<text x="165.6" y="36.1">L0805</text>
<text x="91.9" y="46.2">R0402</text>
<text x="91.9" y="44.5">R0402</text>
<text x="220.9" y="51.2">R0402</text>
<text x="91.9" y="56.2">R0402</text>
<text x="170.6" y="54.5">R0402</text>
<text x="177.5" y="59.6">C0402</text>
<text x="220.9" y="54.5">R0402</text>
<text x="207.7" y="61.3">C0402</text>
<text x="214.4" y="61.3">C0402</text>
<text x="117.5" y="76.2">R1206</text>
<text x="124.2" y="76.2">R1206</text>
<text x="90.7" y="79.5">R0402</text>
<text x="88.5" y="121.6">R0402</text>
<text x="88.5" y="130">R0402</text>
<text x="103.6" y="126.6">SOT23-5</text>
<text x="125.4" y="131.7">R0402</text>
<text x="88.5" y="133.3">R0402</text>
<text x="77" y="138.4">C0402</text>
<text x="110.3" y="141.7">C0402</text>
<text x="112" y="138.4">R0402</text>
<text x="132.2" y="138.4">C0402</text>
</g>
<g font-size="1.5" fill="#f00">
<text x="65" y="29.4">±1%</text>
<text x="81.8" y="29.4">±1%</text>
<text x="88.5" y="26">16V</text>
<text x="145.5" y="26">50V</text>
<text x="162.4" y="29.2">25V</text>
<text x="212.9" y="24.1">HALL_3V3</text>
<text x="212.9" y="25.8">HALL_A</text>
<text x="212.9" y="27.5">HALL_B</text>
<text x="145.5" y="34.4">50V</text>
<text x="65.2" y="37.6">10V</text>
<text x="73.6" y="37.6">10V</text>
<text x="80.3" y="37.6">16V</text>
<text x="87" y="37.6">50V</text>
<text x="93.7" y="39.3">10V</text>
<text x="100.4" y="39.3">16V</text>
<text x="65" y="45.1">[4]</text>
<text x="65" y="46.8">[4]</text>
<text x="67.7" y="45.1">MOTOR_IN1</text>
<text x="67.7" y="46.8">MOTOR_IN2</text>
<text x="134.1" y="46.8">M_SEN [5]</text>
<text x="176" y="52.6">HALL_3V3</text>
<text x="189.3" y="50.2">[4] HALL_IN_A</text>
<text x="189.3" y="53.5">[4] HALL_IN_B</text>
<text x="214.2" y="51.2">±1%</text>
<text x="226.3" y="49.3">HALL_A</text>
<text x="226.3" y="52.6">HALL_B</text>
<text x="58.7" y="55.2">[4,5]</text>
<text x="61.7" y="56.9">[4]</text>
<text x="62.7" y="55.2">M_FAULT</text>
<text x="64.4" y="56.9">M_NSLEEP</text>
<text x="164" y="54.5">±1%</text>
<text x="177.5" y="57.7">16V</text>
<text x="207.7" y="59.4">16V</text>
<text x="214.2" y="54.5">±1%</text>
<text x="214.4" y="59.4">16V</text>
<text x="98.7" y="68.6">[5]</text>
<text x="101.4" y="68.6">M_SEN</text>
<text x="117.5" y="74.6">±1%</text>
<text x="124.2" y="74.6">±1%</text>
<text x="72.1" y="83.7">[4,5]</text>
<text x="76.1" y="83.7">M_FAULT</text>
<text x="90.7" y="78">±1%</text>
<text x="81.8" y="121.6">±1%</text>
<text x="58.5" y="129">[5] M_SEN</text>
<text x="81.8" y="130">±1%</text>
<text x="115.3" y="131.7">±1%</text>
<text x="133.9" y="131">MOTOR_IADC</text>
<text x="145" y="131">[4]</text>
<text x="77" y="136.5">16V</text>
<text x="81.8" y="133.3">±1%</text>
<text x="132.2" y="136.5">16V</text>
<text x="105.3" y="141.7">50V</text>
<text x="105.3" y="138.4">±1%</text>
</g>
<g font-size="1.5" fill="#004080">
<text x="106.1" y="30.5">BST</text>
<text x="106.1" y="33.8">VIN</text>
<text x="106.1" y="35.5">VDD</text>
<text x="116.2" y="32.1">AOUT2</text>
<text x="116.2" y="30.5">AOUT1</text>
<text x="117.1" y="35.5">SENA</text>
<text x="106.1" y="47.2">AIN2</text>
<text x="106.1" y="45.5">AIN1</text>
<text x="116.2" y="43.9">BOUT2</text>
<text x="116.2" y="42.2">BOUT1</text>
<text x="117.1" y="47.2">SENB</text>
<text x="106.1" y="50.6">BIN1</text>
<text x="106.1" y="52.3">BIN2</text>
<text x="117.8" y="53.9">GND</text>
<text x="106.1" y="55.6">FAULT</text>
<text x="106.1" y="57.2">nSLEEP</text>
<text x="116.8" y="55.6">PGND</text>
</g>
<g font-size="1.2">
<text x="35.4" y="7.5">5</text>
<text x="90.1" y="7.5">4</text>
<text x="144.9" y="7.5">3</text>
<text x="199.6" y="7.5">2</text>
<text x="254.4" y="7.5">1</text>
<text x="6.8" y="33.1">D</text>
<text x="282.2" y="33.1">D</text>
<text x="6.8" y="81.2">C</text>
<text x="282.2" y="81.2">C</text>
<text x="6.8" y="129.4">B</text>
<text x="282.2" y="129.4">B</text>
<text x="6.8" y="177.5">A</text>
<text x="282.2" y="177.5">A</text>
<text x="35.4" y="201.8">5</text>
<text x="90.1" y="201.8">4</text>
<text x="144.9" y="201.8">3</text>
<text x="199.6" y="201.8">2</text>
<text x="254.4" y="201.8">1</text>
</g>
</svg>
